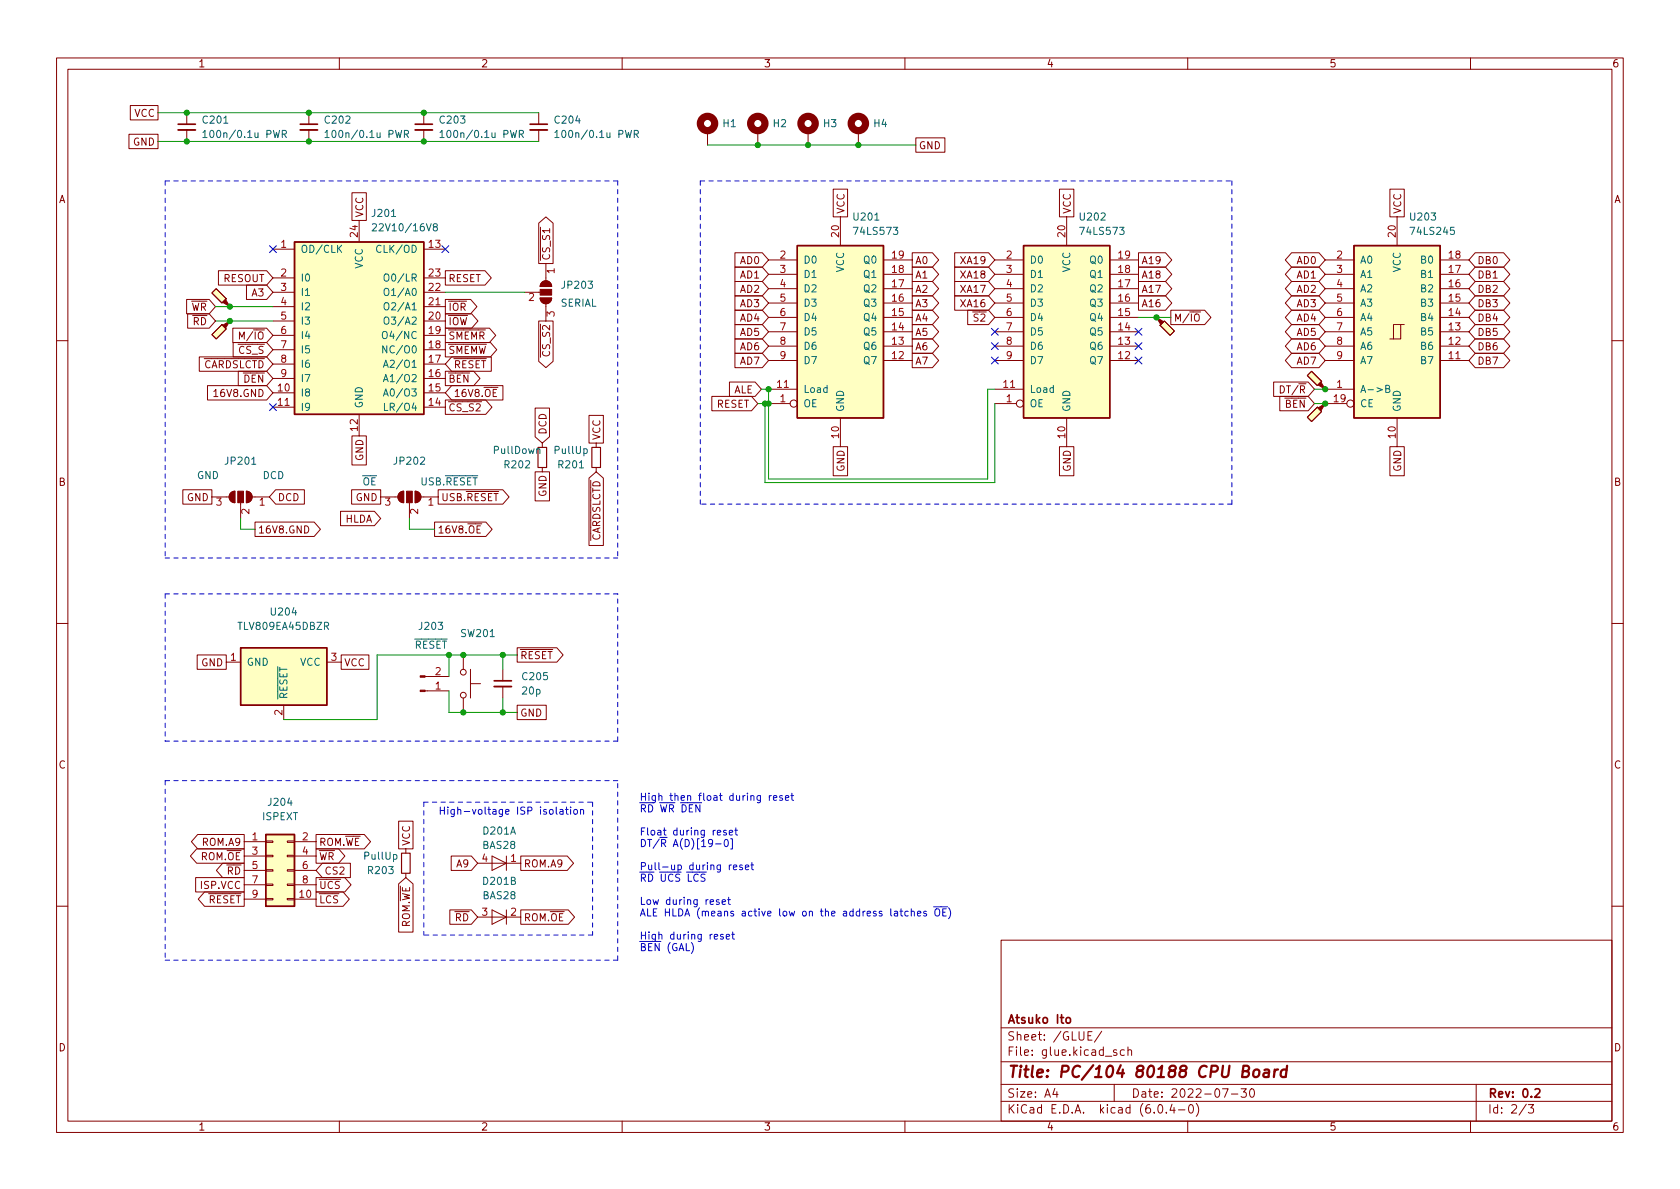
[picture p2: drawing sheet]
<svg xmlns="http://www.w3.org/2000/svg" width="297mm" height="210mm" viewBox="0 0 297 210" stroke-linecap="round" stroke-linejoin="round" font-family="sans-serif">
<g fill="none" stroke="#840000" stroke-width=".18">
<path d="M10 10.2h277v190.1h-277zM12 12.2h273v186.1h-273zM23 18.7h4.9v2.5h-4.9zM33 19.9v2.1M54.6 19.9v2.1M60 10.2v2M74.9 19.9v2.1M95.2 19.9v2.1M110 10.2v2M160 10.2v2M210 10.2v2M260 10.2v2"/>
<path d="M22.8 23.7h5.1v2.6h-5.1zM33 23v2M54.6 23v2M62.2 34.1h2.6v4.9h-2.6zM63.5 39v3.8M74.9 23v2M95.2 39.5l1.3-1.1 1.3 1.1v7.1h-2.6zM95.2 23v2M125.1 23.1v2.5M134 23.1v2.5M142.9 23.1v2.5M147.3 33.4h2.6v4.9h-2.6z"/>
<path d="M148.6 38.3v5.1M151.8 23.1v2.5M161.9 24.4h5.2v2.5h-5.2zM187.3 33.4h2.6v4.9h-2.6zM188.6 38.3v5.1M245.7 33.4h2.6v4.9h-2.6zM247 38.3v5.1M33 53h4l1.1 1.2-1.1 1.3h-4zM33.2 55.5h3.8l1.1 1.3-1.1 1.2h-3.8zM38.2 51l1.8 1.8-.8 .8-1.7-1.8zM38.6 47.9h8.5l1.2 1.2-1.2 1.3h-8.5zM39.2 57.4l.8 .8-1.8 1.7-.7-.7z"/>
<path d="M40.6 54.2h.1M40.6 56.8h.1M41.2 58h5.9l1.2 1.3-1.2 1.3h-5.9zM43.6 50.4h3.5l1.2 1.3-1.2 1.3h-3.5zM48.3 51.7h3.8M48.3 44.1h3.8M48.3 59.3h3.8M48.3 49.1h3.8M48.3 56.8h3.8M48.3 54.2h3.8M74.9 51.7h3.8M74.9 44.1h3.8"/>
<path d="M74.9 59.3h3.8M74.9 49.1h3.8M74.9 56.8h3.8M74.9 54.2h3.8M78.7 55.5h4.7l1.1 1.3-1.1 1.2h-4.7zM78.7 53h4.5l1.1 1.2-1.1 1.3h-4.5zM78.7 58h7.8l1.2 1.3-1.2 1.3h-7.8zM78.7 47.9h7.1l1.1 1.2-1.1 1.3h-7.1zM92.7 51.7h2.8M95.2 56.8h2.6v7.1l-1.3 1.1-1.3-1.1zM95.5 52.7h2a1.02 1.02 0 0 1-1 1 1.02 1.02 0 0 1-1-1zM95.8 50a1.02 1.02 0 0 1 1.1-.3 1.02 1.02 0 0 1 .6 1h-2z"/>
<path d="M96.5 46.6v3.1M96.5 53.7v3.1M129.9 44.7h4.9l1.1 1.3-1.1 1.2h-4.9zM129.9 52.3h4.9l1.1 1.3-1.1 1.3h-4.9zM129.9 57.4h4.9l1.1 1.3-1.1 1.2h-4.9zM129.9 49.8h4.9l1.1 1.2-1.1 1.3h-4.9zM129.9 54.9h4.9l1.1 1.2-1.1 1.3h-4.9zM129.9 59.9h4.9l1.1 1.3-1.1 1.3h-4.9zM129.9 47.2h4.9l1.1 1.3-1.1 1.3h-4.9zM135.9 58.7h5.1M135.9 56.1h5.1M135.9 53.6h5.1"/>
<path d="M135.9 51h5.1M135.9 48.5h5.1M135.9 46h5.1M156.2 58.7h5.1M156.2 56.1h5.1M156.2 53.6h5.1M156.2 51h5.1M156.2 48.5h5.1M156.2 46h5.1M161.3 54.9h3.6l1.1 1.2-1.1 1.3h-3.6zM161.3 47.2h3.6l1.1 1.3-1.1 1.3h-3.6zM161.3 52.3h3.6l1.1 1.3-1.1 1.3h-3.6z"/>
<path d="M161.3 49.8h3.6l1.1 1.2-1.1 1.3h-3.6zM161.3 57.4h3.6l1.1 1.3-1.1 1.2h-3.6zM161.3 44.7h3.6l1.1 1.3-1.1 1.2h-3.6zM161.3 59.9h3.6l1.1 1.3-1.1 1.3h-3.6zM168.8 47.2h6l1.1 1.3-1.1 1.3h-6zM168.8 49.8h6l1.1 1.2-1.1 1.3h-6zM168.8 52.3h6l1.1 1.3-1.1 1.3h-6zM168.8 44.7h6l1.1 1.3-1.1 1.2h-6zM171.1 54.9h3.7l1.1 1.2-1.1 1.3h-3.7zM175.9 58.7h5.1M175.9 56.1h5.1M175.9 53.6h5.1"/>
<path d="M175.9 51h5.1M175.9 48.5h5.1M175.9 46h5.1M196.2 58.7h5.1M196.2 56.1h5.1M196.2 53.6h5.1M196.2 51h5.1M196.2 48.5h5.1M196.2 46h5.1M201.3 52.3h4.8l1.1 1.3-1.1 1.3h-4.8zM201.3 44.7h4.8l1.1 1.3-1.1 1.2h-4.8zM201.3 47.2h4.8l1.1 1.3-1.1 1.3h-4.8z"/>
<path d="M201.3 49.8h4.8l1.1 1.2-1.1 1.3h-4.8zM204.5 56.1h.1M205.9 56.8l1.7 1.7-.7 .8-1.8-1.8zM207 54.9h6l1.1 1.2-1.1 1.3h-6zM228.4 59.9h4.8l1.1 1.3-1.1 1.3h-4.8l-1.1-1.3zM228.4 57.4h4.8l1.1 1.3-1.1 1.2h-4.8l-1.1-1.2zM228.4 49.8h4.8l1.1 1.2-1.1 1.3h-4.8l-1.1-1.3zM228.4 44.7h4.8l1.1 1.3-1.1 1.2h-4.8l-1.1-1.2zM228.4 54.9h4.8l1.1 1.2-1.1 1.3h-4.8l-1.1-1.3zM228.4 52.3h4.8l1.1 1.3-1.1 1.3h-4.8l-1.1-1.3zM228.4 47.2h4.8l1.1 1.3-1.1 1.3h-4.8l-1.1-1.3zM234.3 58.7h5.1"/>
<path d="M234.3 56.1h5.1M234.3 53.6h5.1M234.3 51h5.1M234.3 48.5h5.1M234.3 46h5.1M247.6 57.4h-1.2v2.5M248.3 57.4h-.7v2.5h-1.9M254.6 58.7h5.1M254.6 56.1h5.1M254.6 53.6h5.1M254.6 51h5.1M254.6 48.5h5.1"/>
<path d="M254.6 46h5.1M260.8 54.9h5l1.2 1.2-1.2 1.3h-5l-1.1-1.3zM260.8 52.3h5l1.2 1.3-1.2 1.3h-5l-1.1-1.3zM260.8 47.2h5l1.2 1.3-1.2 1.3h-5l-1.1-1.3zM260.8 49.8h5l1.2 1.2-1.2 1.3h-5l-1.1-1.3zM260.8 57.4h5l1.2 1.3-1.2 1.2h-5l-1.1-1.2zM260.8 44.7h5l1.2 1.3-1.2 1.2h-5l-1.1-1.2zM260.8 59.9h5l1.2 1.3-1.2 1.3h-5l-1.1-1.3zM10 60.2h2M35.2 63.1h11.9l1.2 1.3-1.2 1.3h-11.9zM36.7 68.2h10.4l1.2 1.3-1.2 1.2h-10.4zM37.8 69.2l.4-.3v1.2"/>
<path d="M37.8 70.1h.7M41.2 60.6h5.9l1.2 1.2-1.2 1.3h-5.9zM42.1 65.7h5l1.2 1.2-1.2 1.3h-5zM48.3 69.5h3.8M48.3 72h3.8M48.3 66.9h3.8M48.3 64.4h3.8M48.3 61.8h3.8M62.2 77.1h2.6v5.1h-2.6zM63.5 73.3v3.8M74.9 69.5h3.8M74.9 72h3.8"/>
<path d="M74.9 66.9h3.8M74.9 64.4h3.8M74.9 61.8h3.8M78.7 70.7h7.2l1.1 1.3-1.1 1.3h-7.2zM78.7 65.7h5.1l1.1 1.2-1.1 1.3h-5.1zM78.7 60.6h8l1.1 1.2-1.1 1.3h-8zM79.9 68.2h9v2.5h-9l-1.2-1.2zM79.9 63.1h7v2.6h-7l-1.2-1.3zM94.6 72.2h2.6v5l-1.3 1.2-1.3-1.2zM95.9 78.4v.7M104.1 73.5h2.6v4.9h-2.6zM105.4 78.4v.7"/>
<path d="M125.9 70.1h7l1.1 1.3-1.1 1.2h-7zM129 67.6h4.5l1.1 1.2-1.1 1.3h-4.5zM129.9 62.5h4.9l1.1 1.2-1.1 1.3h-4.9zM135.9 71.4h3.8M135.9 68.8h5.1M135.9 63.7h5.1M135.9 61.2h5.1M147.3 79h2.6v5.1h-2.6zM148.6 73.9v5.1M156.2 63.7h5.1M156.2 61.2h5.1M161.3 62.5h3.6l1.1 1.2-1.1 1.3h-3.6z"/>
<path d="M175.9 71.4h3.8M175.9 68.8h5.1M175.9 63.7h5.1M175.9 61.2h5.1M187.3 79h2.6v5.1h-2.6zM188.6 73.9v5.1M196.2 63.7h5.1M196.2 61.2h5.1M225.2 67.6h6.1l1.1 1.2-1.1 1.3h-6.1zM226.3 70.1h5l1.1 1.3-1.1 1.2h-5zM228.4 62.5h4.8l1.1 1.2-1.1 1.3h-4.8l-1.1-1.3zM231.1 66.4l.8-.7 1.8 1.7-.8 .8z"/>
<path d="M232.9 72l.8 .8-1.8 1.7-.8-.7zM234.3 71.4h.1M234.3 68.8h.1M234.3 71.4h3.8M234.3 68.8h5.1M234.3 63.7h5.1M234.3 61.2h5.1M245.7 79h2.6v5.1h-2.6zM247 73.9v5.1M254.6 63.7h5.1M254.6 61.2h5.1M260.8 62.5h5l1.2 1.2-1.2 1.3h-5l-1.1-1.3z"/>
<path d="M285 60.2h2M32.3 86.6h5.2v2.5h-5.2zM37.5 87.9h3M41.5 86.9a1.02 1.02 0 0 0-1 1 1.02 1.02 0 0 0 1 1M41.5 86.9v2M42.5 88.9v2.8M43.6 86.9v2M43.6 86.9a1.02 1.02 0 0 1 1 1 1.02 1.02 0 0 1-1 1M44.6 87.9h3M45.1 92.3h10.4l1.2 1.3-1.2 1.3h-10.4zM48.7 86.6h5.1v2.5h-5.1l-1.1-1.2zM60.2 90.4h6l1.1 1.3-1.1 1.3h-6z"/>
<path d="M62.2 86.6h5.1v2.5h-5.1zM67.3 87.9h3.1M70.7 87.2l.7-.3v2a1.02 1.02 0 0 1-1-.6 1.02 1.02 0 0 1 .3-1.1zM72.4 88.9v2.8M73.4 86.9a1.02 1.02 0 0 1 1 1 1.02 1.02 0 0 1-1 1zM74.4 87.9h3.1M76.8 92.3h9.1l1.1 1.3-1.1 1.3h-9.1zM77.5 86.6h11.4l1.1 1.3-1.1 1.2h-11.4zM94.6 83.4h2.6v5.2h-2.6zM95.9 82.7v.7M104.1 84.5l1.3-1.1 1.3 1.1v12h-2.6zM105.4 82.7v.7"/>
<path d="M10 110.2h2M34.9 115.8h5.1v2.6h-5.1zM40 117.1h2.5M57.8 117.1h2.5M60.3 115.8h4.9v2.6h-4.9zM75.2 119.6h4.2M81.9 115.8v2.6M83.2 118.4v5M88.9 118.4v2M91.4 114.5h7.1l1.1 1.3-1.1 1.3h-7.1zM285 110.2h2M50.2 124.7v2.5"/>
<path d="M75.2 122.2h4.2M81.9 123.4v2.6M83.2 120.9h1.8M88.9 121.4v2M91.4 124.7h5.2v2.5h-5.2zM34.6 155.2h8.6v2.5h-8.6zM34.8 150.1h8.4v2.5h-8.4l-1.1-1.2zM35 147.6h8.2v2.5h-8.2l-1.2-1.3zM36.2 157.7h7v2.6h-7l-1.1-1.3zM39.4 152.6h3.8v2.6h-3.8l-1.1-1.3zM43.2 148.8h3.8M43.2 159h3.8"/>
<path d="M43.2 151.4h3.8M43.2 153.9h3.8M43.2 156.5h3.8M47 158.9h1.3v.2h-1.3zM47 156.3h1.3v.3h-1.3zM47 153.8h1.3v.2h-1.3zM47 151.3h1.3v.2h-1.3zM47 148.7h1.3v.3h-1.3zM50.8 158.9h1.3v.2h-1.3zM50.8 156.3h1.3v.3h-1.3zM50.8 153.8h1.3v.2h-1.3zM50.8 151.3h1.3v.2h-1.3z"/>
<path d="M50.8 148.7h1.3v.3h-1.3zM52.1 148.8h3.8M52.1 159h3.8M52.1 151.4h3.8M52.1 153.9h3.8M52.1 156.5h3.8M55.9 150.1h4l1.1 1.3-1.1 1.2h-4zM55.9 147.6h8.5l1.1 1.2-1.1 1.3h-8.5zM55.9 157.7h4.8l1.1 1.3-1.1 1.3h-4.8zM55.9 155.2h5.1l1.1 1.3-1.1 1.2h-5.1zM57 152.6h5v2.6h-5l-1.1-1.3zM70.5 156.3l1.3-1.1 1.2 1.1v8.5h-2.5z"/>
<path d="M70.5 145.2h2.5v4.9h-2.5zM71.8 150.1v.8M71.8 154.4v.8M79.8 151.4h3.5l1.2 1.2-1.2 1.3h-3.5zM84.5 152.6h7.6M87 151.4l2.5 1.2-2.5 1.3zM89.5 151.4v2.5M92.1 151.4h8.2l1.1 1.2-1.1 1.3h-8.2zM10 160.2h2M79.5 160.9h3.8l1.2 1.3-1.2 1.2h-3.8zM84.5 162.2h7.6M87 160.9l2.5 1.3-2.5 1.2z"/>
<path d="M89.5 160.9v2.5M92.1 160.9h8.4l1.1 1.3-1.1 1.2h-8.4zM177 166.3h108v32h-108zM285 160.2h2M60 198.3v2M110 198.3v2M160 198.3v2M177 194.8h108M177 191.8h108M177 187.8h108M177 181.8h108M186.5 192.5l-.4 1h1"/>
<path d="M186.9 193v1M192.4 183.1h.5M193.1 182.4h-.7v1.5h.7M194.8 182.4l-1.3 1.9M197 191.8v3M197.4 185.7l-.3-.1-.2 .2v.3l.5 .1v.4h-.5M198.8 185.7l-.4-.1-.3 .3v.4l.1 .3h.6M199.4 185.8l.2-.2 .4 .1 .1 .9M199.4 185.1v1.5M204.9 195.4l.2-.1a.81 .81 0 0 1 .6 .7 .81 .81 0 0 1-.3 .8h-.2a.81 .81 0 0 1-.6-.6 .81 .81 0 0 1 .3-.8zM206.2 196.7v.1M207.2 195.3l-.3 1h.9"/>
<path d="M207.6 195.8v1M208.4 196.3h1.1M210 198.3v2M210.4 195.4l.1-.1a.81 .81 0 0 1 .6 .7 .81 .81 0 0 1-.3 .8h-.2a.81 .81 0 0 1-.5-.6 .81 .81 0 0 1 .3-.8zM211.5 195.1a1.72 1.72 0 0 1 0 2.3M216.1 192.5h1l-.6 1.5M217.7 193.5h1.2M219.4 192.5h1l-.5 .6 .4 .1v.7l-.2 .1h-.5l-.2-.1M221.1 192.7l.2-.2a.81 .81 0 0 1 .6 .7 .81 .81 0 0 1-.3 .8h-.2a.81 .81 0 0 1-.3-1.3zM260 198.3v2M261 191.8v6.5M269.9 195.3l-1.3 1.9"/>
<path d="M270.2 195.3h1l-.6 .6 .5 .1v.7l-.2 .1h-.5l-.2-.1"/>
<circle cx="140.3" cy="71.4" r=".63"/>
<circle cx="180.3" cy="71.4" r=".63"/>
<circle cx="238.8" cy="71.4" r=".63"/>
<circle cx="81.9" cy="118.9" r=".51"/>
<circle cx="81.9" cy="122.9" r=".51"/>
</g>
<path d="M31.5 22h3M53.1 22h3M73.4 22h3.1M93.7 22h3.1M87.4 120.4h3M188.6 180.1l.2-.2 .4 .2 .1 .5-.2 .3h-.3l-.2-.1zM271.4 192.7l.6-.2 .2 .2 .1 .3-1 1h1" fill="none" stroke="#840000" stroke-width=".3"/>
<path d="M219.7 189.4l.9-.1a.46 .46 0 0 0 .3-.4 .46 .46 0 0 0-.4-.4h-.6l-.3 2h.8a.53 .53 0 0 0 .4-.5 .53 .53 0 0 0-.4-.6M221.8 189.3a.52 .52 0 0 1 .5-.2 .52 .52 0 0 1 .4 .4l-.1 .6a.55 .55 0 0 1-.5 .4 .55 .55 0 0 1-.5-.4zM223.6 189.2l.2-.1 .5 .1v1.3M224.4 189.6l-.7 .1a.4 .4 0 0 0-.3 .3 .4 .4 0 0 0 .2 .5l.7-.1M225.4 189.1l-.2 1.4M226 189.1l-.4 .1-.3 .3M227.5 189.2a.66 .66 0 0 0-1 .3l-.1 .6 .2 .3 .2 .1 .5-.1M227.6 188.5l-.3 2" fill="none" stroke="#840000" stroke-width=".4"/>
<path d="M95.1 79.1h1.5v3.6h-1.5zM104.6 79.1h1.6v3.6h-1.6zM71 150.9h1.5v3.5h-1.5z" fill="none" stroke="#840000" stroke-width=".2"/>
<g fill="none" stroke="#006464" stroke-width=".18">
<path d="M35.9 23.4l.3-.3v1.2M35.9 24.3h.7M49.9 23.7h.6l.1-.2v-.3l-.7-.1v1.2M50.2 23.7l.4 .6M57.5 23.4l.3-.3v1.2M57.5 24.3h.7M65.8 39.7l.5-.1 .3 .3-.8 .9h.8M71.5 23.7h.6l.1-.2v-.3l-.7-.1v1.2M71.8 23.7l.4 .6M77.8 23.4l.4-.3v1.2M77.8 24.3h.7M91.8 23.7h.6l.1-.2v-.3l-.7-.1v1.2"/>
<path d="M92.1 23.7l.4 .6M98.1 23.4l.4-.3v1.2M98.1 24.3h.7M112.1 23.7h.6l.2-.2-.1-.3-.7-.1v1.2M112.4 23.7l.5 .6M59.9 43.9l.5 .7M60.4 43.4l-.7 .7M67.4 43.5a.6 .6 0 0 0-.9 .4 .6 .6 0 0 0 .6 .7l.3-.1M67.8 58.7l.1-.1a.43 .43 0 0 1 .6 .4v.5a.42 .42 0 0 1-.5 .4 .42 .42 0 0 1-.4-.4v-.5zM68.1 56.1h.1a.43 .43 0 0 1 .6 .4v.4a.42 .42 0 0 1-.5 .5 .42 .42 0 0 1-.4-.5v-.4zM68.1 53.6l.1-.1a.43 .43 0 0 1 .6 .5v.4a.42 .42 0 0 1-.5 .4 .42 .42 0 0 1-.4-.4v-.4zM68.1 51h.1a.43 .43 0 0 1 .6 .4v.4a.42 .42 0 0 1-.5 .5 .42 .42 0 0 1-.4-.5v-.4z"/>
<path d="M68.1 48.5l.1-.1a.43 .43 0 0 1 .6 .5v.4a.42 .42 0 0 1-.5 .4 .42 .42 0 0 1-.4-.4v-.4zM76.8 40.1l-.2-.2 .1-.2 .1-.1h.4l.1 .2v.2l-.6 .2-.1 .1 .1 .4 .1 .1h.3l.2-.2v-.4l-.2-.1M67.8 70l.4-1.2 .4 1.2M67.8 67.5l.4-1.3 .4 1.3M67.8 65l.4-1.3 .4 1.3M67.9 69.7h.6M67.9 67.1h.6M67.9 64.6h.6M68 71.3v1.3h.6M68.4 61.1v1.3l-.7-1.3v1.3M94.9 79.5l.2-.1h.3l.1 .8M245 68.7h.6l.1-.2-.1-.2-.6-.2v1.3h.5l.2-.1v-.3l-.3-.3"/>
<path d="M35.8 83.4a.59 .59 0 0 0-.7 .6 .59 .59 0 0 0 .7 .6l.1-.5h-.3M49.3 83.4a.64 .64 0 0 1 .7 .6 .64 .64 0 0 1-.7 .6z"/>
</g>
<g fill="#840000" stroke="#840000" stroke-width=".18">
<path d="M74.3 119.5h.9v.3h-.9z"/>
<path d="M74.3 122h.9v.3h-.9z"/>
<path d="M204.5 56.1l1.2 .8-.5 .5z"/>
<path d="M233 72.1l1.3-.7-.7 1.2z"/>
<path d="M233.6 67.6l.7 1.2-1.3-.7z"/>
<path d="M95.8 50a1.02 1.02 0 0 1 1.1-.3 1.02 1.02 0 0 1 .6 1h-2z"/>
<path d="M95.5 51.2h2v1h-2z"/>
<path d="M95.5 52.7h2a1.02 1.02 0 0 1-1 1 1.02 1.02 0 0 1-1-1z"/>
<path d="M39.9 53l.7 1.2-1.2-.7z"/>
<path d="M39.4 57.5l1.2-.7-.7 1.2z"/>
<path d="M43.6 86.9a1.02 1.02 0 0 1 1 1 1.02 1.02 0 0 1-1 1z"/>
<path d="M42 86.9h1.1v2h-1.1z"/>
<path d="M40.8 87.2l.7-.3v2a1.02 1.02 0 0 1-.9-.6 1.02 1.02 0 0 1 .2-1.1z"/>
<path d="M73.4 86.9a1.02 1.02 0 0 1 1 1 1.02 1.02 0 0 1-1 1z"/>
<path d="M71.9 86.9h1v2h-1z"/>
<path d="M70.7 87.2l.7-.3v2a1.02 1.02 0 0 1-1-.6 1.02 1.02 0 0 1 .3-1.1z"/>
</g>
<g fill="none" stroke="#840000" stroke-width="1.3">
<circle cx="125.1" cy="21.8" r="1.27"/>
<circle cx="134" cy="21.8" r="1.27"/>
<circle cx="142.9" cy="21.8" r="1.27"/>
<circle cx="151.8" cy="21.8" r="1.27"/>
</g>
<path d="M31.5 23h3M53.1 23h3M73.4 23h3.1M93.7 23h3.1M87.4 121.4h3" fill="none" stroke="#840000" stroke-width=".33"/>
<g fill="#ffffc2" stroke="#ffffc2" stroke-width=".18">
<path d="M47 147.6h5.1v12.7h-5.1z"/>
<path d="M42.5 114.5h15.3v10.2h-15.3z"/>
<path d="M205.9 56.8l1.7 1.7-.7 .8-1.8-1.8z"/>
<path d="M141 43.4h15.2v30.5h-15.2z"/>
<path d="M239.4 43.4h15.2v30.5h-15.2z"/>
<path d="M232.9 72l.8 .8-1.8 1.7-.8-.7z"/>
<path d="M231.1 66.4l.8-.7 1.8 1.7-.8 .8z"/>
<path d="M181 43.4h15.2v30.5h-15.2z"/>
<path d="M52.1 42.8h22.8v30.5h-22.8z"/>
<path d="M38.2 51l1.8 1.8-.8 .8-1.7-1.8z"/>
<path d="M39.2 57.4l.8 .8-1.8 1.7-.7-.7z"/>
</g>
<path d="M52.1 42.8h22.8v30.5h-22.8zM141 43.4h15.2v30.5h-15.2zM181 43.4h15.2v30.5h-15.2zM239.4 43.4h15.2v30.5h-15.2zM42.5 114.5h15.3v10.2h-15.3zM47 147.6h5.1v12.7h-5.1z" fill="none" stroke="#840000" stroke-width=".25"/>
<g fill="none" stroke="#0000c2" stroke-width=".18">
<path d="M98.4 142.7v1.1l.1 .2M99 143.2h.5l.1 .8M99.6 143.4l-.5 .1-.1 .2 .1 .3 .5-.1M100 143.1h.5M100.2 142.7v1.1l.3 .2M100.9 142.7v.1M100.9 143.1v.9M101.6 143.2l.3-.1 .2 .3v.3l-.2 .3-.3-.1-.2-.2zM102.6 143.3l.2-.2 .3 .1 .1 .8M102.6 143.1v.9M113.4 155.2h.6l.1-.2v-.3l-.7-.1v1.2M113.7 155.2l.4 .6"/>
<path d="M114.7 154.6a.64 .64 0 0 1 .7 .6 .64 .64 0 0 1-.7 .6zM116.9 154.6v1l.3 .2h.2l.2-.2v-1M119 154.7a.6 .6 0 0 0-.9 .4 .6 .6 0 0 0 .6 .7l.3-.1M120.2 154.6h-.5l-.2 .1v.4l.6 .2 .1 .3-.3 .2h-.4M121.7 154.6v1.2h.6M123.4 154.7a.6 .6 0 0 0-.8 .4 .6 .6 0 0 0 .6 .7l.2-.1M124.7 154.6h-.5l-.2 .1v.4l.5 .2 .2 .3-.3 .2h-.5M126.8 147.2l.6-.1v-.2l-.4-.1-.2 .2 .1 .6h.5M127.1 159.1h-.3l-.1 .2v.2l.4 .1v.3h-.4M127.7 159.5l.6-.1-.1-.3h-.3l-.2 .2v.6h.5M128.2 148.6l.1-.2a.68 .68 0 0 1 .5 .7 .68 .68 0 0 1-.5 .6l-.1-.1-.2-.4zM128.4 146.9l-.3-.1-.2 .2 .1 .2 .4 .1v.3h-.5"/>
<path d="M128.6 159.1h.5M128.8 158.7v1.1l.3 .1M129 147.2l.6-.1-.1-.2-.4-.1-.1 .2v.6h.5M129 153v.8M129.2 148.3h.3v1.8h-.3M129.3 153l-.3 .2M129.7 153.4l.6-.1-.1-.3h-.3l-.2 .1v.6h.5M129.9 146.8h.5M130.1 146.4v1.1l.3 .2M131.2 153h-.3l-.1 .1v.2l.4 .1v.3h-.4M131.8 153.4l.6-.1-.1-.3h-.3l-.2 .1 .1 .6h.4M132.8 153h.4"/>
<path d="M132.9 152.5v1.1l.3 .2M136 140.7v.8M136.4 140.7l-.4 .2M136.8 141.1l.6-.1-.1-.3h-.4l-.1 .2v.6h.5M138.3 140.7h-.3l-.2 .2 .1 .1 .4 .2v.3h-.5M138.9 141.1l.6-.1-.1-.3h-.3l-.2 .2v.6h.5M139.8 140.7h.5M140 140.3v1.1l.3 .1M127.9 165.3l-.3-.1-.2 .2v.2l.5 .1v.3h-.5M128.4 165.6l.6-.1v-.2l-.4-.1-.2 .2 .1 .6h.5M129.4 165.2h.5M129.6 164.8v1.1l.3 .2"/>
<path d="M161.1 161.3l.2-.2 .3 .1 .1 .8M161.1 160.7v1.3M162.2 161.6l.6-.2v-.2l-.4-.1-.2 .2 .1 .6h.5M163.8 161.2l-.3-.1-.2 .2 .1 .2 .4 .1v.3h-.5M165.1 160.4h2.4M165.4 160.9l.2-.2a.43 .43 0 0 1 .5 .4v.5a.42 .42 0 0 1-.4 .4 .42 .42 0 0 1-.4-.4zM166.7 161.3h.4M167.3 160.7h-.6v1.3h.6M167.7 160.5a1.46 1.46 0 0 1 0 2"/>
</g>
<g fill="none" stroke="#0000c2" stroke-width=".18" stroke-dasharray=".8 .8">
<path d="M29.2 32h80M29.2 32v66.7M109.2 32v66.7M123.8 32h94M123.8 32v57.1M217.8 32v57.1M109.2 98.7h-80M217.8 89.1h-94M29.2 105h80M29.2 105v26.1M29.2 138v31.8M29.2 138h80"/>
<path d="M29.2 131.1h80M109.2 131.1v-26.1M74.9 141.9h29.9M74.9 141.9v23.4M104.8 141.9v23.4M29.2 169.8h80M104.8 165.3h-29.9M109.2 169.8v-31.8"/>
</g>
<g fill="none" stroke="#009600" stroke-width=".18">
<path d="M27.9 19.9h67.3M27.9 25h67.3M125.1 25.6h36.8M38.1 54.2h10.2M38.1 56.8h10.2M78.7 51.7h14M201.3 56.1h5.7M134 71.4h1.9M134.6 68.8h1.3v15.9h38.7v-15.9h1.3M135.3 71.4v13.9h40.6v-13.9M232.4 71.4h1.9M232.4 68.8h1.9"/>
<path d="M42.5 91.7v1.9h2.6M72.4 91.7v1.9h4.4M79.4 115.8v3.8M88.9 115.8v2.6M91.4 115.8h-24.7v11.4h-16.5M79.4 122.2v3.8h12M88.9 123.4v2.6"/>
</g>
<g fill="none" stroke="#000084" stroke-width=".18">
<path d="M47.7 43.5l1.2 1.2M48.9 43.5l-1.2 1.2M78.1 43.5l1.2 1.2M79.3 43.5l-1.2 1.2M175.3 58.1l1.2 1.2M176.5 58.1l-1.2 1.2M200.7 58.1l1.2 1.2M201.9 58.1l-1.2 1.2M47.7 71.4l1.2 1.2M48.9 71.4l-1.2 1.2M175.3 60.6l1.2 1.2M175.3 63.1l1.2 1.3"/>
<path d="M176.5 60.6l-1.2 1.2M176.5 63.1l-1.2 1.3M200.7 63.1l1.2 1.3M200.7 60.6l1.2 1.2M201.9 63.1l-1.2 1.3M201.9 60.6l-1.2 1.2"/>
</g>
<g fill="#009600" stroke="#009600" stroke-width=".18">
<circle cx="135.3" cy="71.4" r=".46"/>
<circle cx="88.9" cy="115.8" r=".46"/>
<circle cx="135.9" cy="71.4" r=".46"/>
<circle cx="134" cy="25.6" r=".46"/>
<circle cx="142.9" cy="25.6" r=".46"/>
<circle cx="151.8" cy="25.6" r=".46"/>
<circle cx="135.9" cy="68.8" r=".46"/>
<circle cx="40.6" cy="54.2" r=".46"/>
<circle cx="40.6" cy="56.8" r=".46"/>
<circle cx="79.4" cy="115.8" r=".46"/>
<circle cx="81.9" cy="115.8" r=".46"/>
<circle cx="234.3" cy="68.8" r=".46"/>
<circle cx="234.3" cy="71.4" r=".46"/>
<circle cx="54.6" cy="19.9" r=".46"/>
<circle cx="54.6" cy="25" r=".46"/>
<circle cx="33" cy="25" r=".46"/>
<circle cx="33" cy="19.9" r=".46"/>
<circle cx="74.9" cy="25" r=".46"/>
<circle cx="74.9" cy="19.9" r=".46"/>
<circle cx="81.9" cy="126" r=".46"/>
<circle cx="88.9" cy="126" r=".46"/>
<circle cx="204.5" cy="56.1" r=".46"/>
</g>
<text font-size="2.8" fill="#840000" x="178" y="190.6">Title: PC/104 80188 CPU Board</text>
<g font-size="2.1" fill="#840000">
<text x="178" y="184">Sheet: /GLUE/</text>
<text x="178" y="181">Atsuko Ito</text>
<text x="178" y="186.7">File: glue.kicad_sch</text>
<text x="178" y="196.9">KiCad E.D.A. kicad (6.0.4-0)</text>
<text x="178" y="194.1">Size: A4</text>
<text x="200" y="194.1">Date: 2022-07-30</text>
<text x="263" y="194.1">Rev: 0.2</text>
<text x="263" y="196.9">Id: 2/3</text>
</g>
<g font-size="1.8" fill="#840000">
<text x="35" y="11.9">1</text>
<text x="85" y="11.9">2</text>
<text x="135" y="11.9">3</text>
<text x="185" y="11.9">4</text>
<text x="235" y="11.9">5</text>
<text x="285" y="11.9">6</text>
<text x="23.7" y="20.7">VCC</text>
<text x="23.5" y="25.7">GND</text>
<text x="162.4" y="26.4">GND</text>
<text x="10.3" y="35.9">A</text>
<text x="285.3" y="35.9">A</text>
<text x="64.2" y="38.5" transform="rotate(-90 64.2 38.5)">VCC</text>
<text x="149.3" y="37.9" transform="rotate(-90 149.3 37.9)">VCC</text>
<text x="189.3" y="37.9" transform="rotate(-90 189.3 37.9)">VCC</text>
<text x="247.7" y="37.9" transform="rotate(-90 247.7 37.9)">VCC</text>
<text x="97.2" y="46.1" transform="rotate(-90 97.2 46.1)">~{CS_S1}</text>
<text x="130.9" y="46.7">AD0</text>
<text x="161.8" y="46.7">A0</text>
<text x="170" y="46.7">XA19</text>
<text x="201.8" y="46.7">A19</text>
<text x="229.3" y="46.7">AD0</text>
<text x="261.1" y="46.7">DB0</text>
<text x="39.5" y="49.9">RESOUT</text>
<text x="44.6" y="52.4">A3</text>
<text x="79.2" y="49.9">RESET</text>
<text x="130.9" y="51.8">AD2</text>
<text x="130.9" y="49.2">AD1</text>
<text x="161.8" y="49.2">A1</text>
<text x="161.8" y="51.8">A2</text>
<text x="170" y="49.2">XA18</text>
<text x="170" y="51.8">XA17</text>
<text x="201.8" y="49.2">A18</text>
<text x="201.8" y="51.8">A17</text>
<text x="229.3" y="51.8">AD2</text>
<text x="229.3" y="49.2">AD1</text>
<text x="261.1" y="49.2">DB1</text>
<text x="261.1" y="51.8">DB2</text>
<text x="32.3" y="54.9">~{WR}</text>
<text x="32.7" y="57.5">~{RD}</text>
<text x="79.2" y="57.5">~{IOW}</text>
<text x="79.2" y="54.9">~{IOR}</text>
<text x="130.9" y="54.3">AD3</text>
<text x="130.9" y="59.4">AD5</text>
<text x="130.9" y="56.9">AD4</text>
<text x="161.8" y="56.9">A4</text>
<text x="161.8" y="54.3">A3</text>
<text x="161.8" y="59.4">A5</text>
<text x="170" y="54.3">XA16</text>
<text x="170.9" y="56.9">~{S2}</text>
<text x="201.8" y="54.3">A16</text>
<text x="207.5" y="56.9">M/~{IO}</text>
<text x="229.3" y="59.4">AD5</text>
<text x="229.3" y="56.9">AD4</text>
<text x="229.3" y="54.3">AD3</text>
<text x="261.1" y="56.9">DB4</text>
<text x="261.1" y="54.3">DB3</text>
<text x="261.1" y="59.4">DB5</text>
<text x="34.5" y="65.1">~{CARDSLCTD}</text>
<text x="40.8" y="62.6">~{CS_S}</text>
<text x="41.6" y="60">M/~{IO}</text>
<text x="79.2" y="60">~{SMEMR}</text>
<text x="79.2" y="62.6">~{SMEMW}</text>
<text x="80.2" y="65.1">~{RESET}</text>
<text x="97.2" y="64.2" transform="rotate(-90 97.2 64.2)">~{CS_S2}</text>
<text x="130.9" y="64.5">AD7</text>
<text x="130.9" y="61.9">AD6</text>
<text x="161.8" y="61.9">A6</text>
<text x="161.8" y="64.5">A7</text>
<text x="229.3" y="61.9">AD6</text>
<text x="229.3" y="64.5">AD7</text>
<text x="261.1" y="61.9">DB6</text>
<text x="261.1" y="64.5">DB7</text>
<text x="38.3" y="70.2">16V8.GND</text>
<text x="41.7" y="67.6">~{DEN}</text>
<text x="79.2" y="67.6">~{BEN}</text>
<text x="80.2" y="70.2">16V8.~{OE}</text>
<text x="129.7" y="69.6">ALE</text>
<text x="225.5" y="69.6">DT/~{R}</text>
<text x="79.2" y="72.7">~{CS_S2}</text>
<text x="96.6" y="76.9" transform="rotate(-90 96.6 76.9)">DCD</text>
<text x="106.1" y="77.9" transform="rotate(-90 106.1 77.9)">VCC</text>
<text x="126.7" y="72.1">RESET</text>
<text x="225.9" y="72.1">~{BEN}</text>
<text x="64.2" y="81.5" transform="rotate(-90 64.2 81.5)">GND</text>
<text x="149.3" y="83.4" transform="rotate(-90 149.3 83.4)">GND</text>
<text x="189.3" y="83.4" transform="rotate(-90 189.3 83.4)">GND</text>
<text x="247.7" y="83.4" transform="rotate(-90 247.7 83.4)">GND</text>
<text x="10.3" y="85.9">B</text>
<text x="33.1" y="88.6">GND</text>
<text x="49.1" y="88.6">DCD</text>
<text x="62.9" y="88.6">GND</text>
<text x="77.9" y="88.6">USB.~{RESET}</text>
<text x="96.6" y="87.8" transform="rotate(-90 96.6 87.8)">GND</text>
<text x="285.3" y="85.9">B</text>
<text x="45.6" y="94.3">16V8.GND</text>
<text x="61" y="92.4">HLDA</text>
<text x="77.3" y="94.3">16V8.~{OE}</text>
<text x="106.1" y="97.2" transform="rotate(-90 106.1 97.2)">~{CARDSLCTD}</text>
<text x="35.6" y="117.8">GND</text>
<text x="60.8" y="117.8">VCC</text>
<text x="91.9" y="116.5">~{RESET}</text>
<text x="91.9" y="126.7">GND</text>
<text x="10.3" y="135.9">C</text>
<text x="285.3" y="135.9">C</text>
<text x="35.8" y="149.6">ROM.A9</text>
<text x="56.4" y="149.6">ROM.~{WE}</text>
<text x="72.5" y="149.6" transform="rotate(-90 72.5 149.6)">VCC</text>
<text x="34.2" y="152.1">ROM.~{OE}</text>
<text x="38.8" y="154.6">~{RD}</text>
<text x="56.4" y="152.1">~{WR}</text>
<text x="57.3" y="154.6">CS2</text>
<text x="80.8" y="153.4">A9</text>
<text x="92.6" y="153.4">ROM.A9</text>
<text x="35.4" y="159.7">~{RESET}</text>
<text x="35.6" y="157.2">ISP.VCC</text>
<text x="56.4" y="159.7">~{LCS}</text>
<text x="56.4" y="157.2">~{UCS}</text>
<text x="72.5" y="165.5" transform="rotate(-90 72.5 165.5)">ROM.~{WE}</text>
<text x="79.1" y="162.9">~{RD}</text>
<text x="92.6" y="162.9">ROM.~{OE}</text>
<text x="10.3" y="185.9">D</text>
<text x="285.3" y="185.9">D</text>
<text x="35" y="199.9">1</text>
<text x="85" y="199.9">2</text>
<text x="135" y="199.9">3</text>
<text x="185" y="199.9">4</text>
<text x="235" y="199.9">5</text>
<text x="285" y="199.9">6</text>
</g>
<g font-size="1.8" fill="#006464">
<text x="36" y="21.8">C201</text>
<text x="57.6" y="21.8">C202</text>
<text x="77.9" y="21.8">C203</text>
<text x="98.2" y="21.8">C204</text>
<text x="127.9" y="22.5">H1</text>
<text x="136.7" y="22.5">H2</text>
<text x="145.6" y="22.5">H3</text>
<text x="154.5" y="22.5">H4</text>
<text x="36.9" y="24.4">100n/0.1u PWR</text>
<text x="58.5" y="24.4">100n/0.1u PWR</text>
<text x="78.8" y="24.4">100n/0.1u PWR</text>
<text x="99.1" y="24.4">100n/0.1u PWR</text>
<text x="65.9" y="38.3">J201</text>
<text x="66.7" y="40.9">22V10/16V8</text>
<text x="151.1" y="39">U201</text>
<text x="151.2" y="41.5">74LS573</text>
<text x="191.1" y="39">U202</text>
<text x="191.2" y="41.5">74LS573</text>
<text x="249.5" y="39">U203</text>
<text x="249.7" y="41.5">74LS245</text>
<text x="53.1" y="44.7">OD/CLK</text>
<text x="64.1" y="47.5" transform="rotate(-90 64.1 47.5)">VCC</text>
<text x="67.1" y="44.7">CLK/OD</text>
<text x="142" y="46.6">D0</text>
<text x="152.8" y="46.6">Q0</text>
<text x="182" y="46.6">D0</text>
<text x="192.8" y="46.6">Q0</text>
<text x="240.4" y="46.6">A0</text>
<text x="251.4" y="46.6">B0</text>
<text x="53.1" y="49.8">I0</text>
<text x="53.1" y="52.3">I1</text>
<text x="68.7" y="49.8">O0/LR</text>
<text x="68.8" y="52.3">O1/A0</text>
<text x="99.5" y="51">JP203</text>
<text x="142" y="49.1">D1</text>
<text x="142" y="51.7">D2</text>
<text x="149.2" y="48.2" transform="rotate(-90 149.2 48.2)">VCC</text>
<text x="152.8" y="51.7">Q2</text>
<text x="152.8" y="49.1">Q1</text>
<text x="182" y="49.1">D1</text>
<text x="182" y="51.7">D2</text>
<text x="189.2" y="48.2" transform="rotate(-90 189.2 48.2)">VCC</text>
<text x="192.8" y="51.7">Q2</text>
<text x="192.8" y="49.1">Q1</text>
<text x="240.4" y="49.1">A1</text>
<text x="240.4" y="51.7">A2</text>
<text x="247.6" y="48.2" transform="rotate(-90 247.6 48.2)">VCC</text>
<text x="251.4" y="51.7">B2</text>
<text x="251.4" y="49.1">B1</text>
<text x="53.1" y="54.9">I2</text>
<text x="53.1" y="57.4">I3</text>
<text x="53.1" y="59.9">I4</text>
<text x="68.5" y="59.9">O4/NC</text>
<text x="68.8" y="57.4">O3/A2</text>
<text x="68.8" y="54.9">O2/A1</text>
<text x="99.1" y="54.2">SERIAL</text>
<text x="142" y="54.2">D3</text>
<text x="142" y="56.8">D4</text>
<text x="142" y="59.3">D5</text>
<text x="152.8" y="59.3">Q5</text>
<text x="152.8" y="56.8">Q4</text>
<text x="152.8" y="54.2">Q3</text>
<text x="182" y="54.2">D3</text>
<text x="182" y="56.8">D4</text>
<text x="182" y="59.3">D5</text>
<text x="192.8" y="59.3">Q5</text>
<text x="192.8" y="56.8">Q4</text>
<text x="192.8" y="54.2">Q3</text>
<text x="240.4" y="54.2">A3</text>
<text x="240.4" y="56.8">A4</text>
<text x="240.4" y="59.3">A5</text>
<text x="251.4" y="59.3">B5</text>
<text x="251.4" y="56.8">B4</text>
<text x="251.4" y="54.2">B3</text>
<text x="53.1" y="62.5">I5</text>
<text x="53.1" y="65">I6</text>
<text x="68.5" y="62.5">NC/O0</text>
<text x="68.8" y="65">A2/O1</text>
<text x="142" y="61.8">D6</text>
<text x="142" y="64.4">D7</text>
<text x="152.8" y="64.4">Q7</text>
<text x="152.8" y="61.8">Q6</text>
<text x="182" y="61.8">D6</text>
<text x="182" y="64.4">D7</text>
<text x="192.8" y="64.4">Q7</text>
<text x="192.8" y="61.8">Q6</text>
<text x="240.4" y="61.8">A6</text>
<text x="240.4" y="64.4">A7</text>
<text x="251.4" y="64.4">B7</text>
<text x="251.4" y="61.8">B6</text>
<text x="53.1" y="70.1">I8</text>
<text x="53.1" y="67.6">I7</text>
<text x="68.8" y="70.1">A0/O3</text>
<text x="68.8" y="67.6">A1/O2</text>
<text x="142" y="69.5">Load</text>
<text x="182" y="69.5">Load</text>
<text x="240.4" y="69.5">A-&gt;B</text>
<text x="53.1" y="72.6">I9</text>
<text x="64.1" y="72.3" transform="rotate(-90 64.1 72.3)">GND</text>
<text x="68.7" y="72.6">LR/O4</text>
<text x="142" y="72">OE</text>
<text x="149.2" y="72.9" transform="rotate(-90 149.2 72.9)">GND</text>
<text x="182" y="72">OE</text>
<text x="189.2" y="72.9" transform="rotate(-90 189.2 72.9)">GND</text>
<text x="240.4" y="72">CE</text>
<text x="247.6" y="72.9" transform="rotate(-90 247.6 72.9)">GND</text>
<text x="40" y="82.2">JP201</text>
<text x="69.8" y="82.2">JP202</text>
<text x="87.4" y="80.3">PullDown</text>
<text x="89.3" y="82.8">R202</text>
<text x="98.2" y="80.3">PullUp</text>
<text x="98.9" y="82.8">R201</text>
<text x="36.7" y="84.7">GND</text>
<text x="44.6" y="84.7">DCD</text>
<text x="64.6" y="85.8">~{OE}</text>
<text x="73.3" y="85.8">USB.~{RESET}</text>
<text x="42.3" y="111.4">TLV809EA45DBZR</text>
<text x="48" y="108.8">U204</text>
<text x="74.2" y="111.4">J203</text>
<text x="81.6" y="112.6">SW201</text>
<text x="43.6" y="117.7">GND</text>
<text x="53" y="117.7">VCC</text>
<text x="72.6" y="114.7">~{RESET}</text>
<text x="50.8" y="123.7" transform="rotate(-90 50.8 123.7)">~{RESET}</text>
<text x="92.4" y="122.8">20p</text>
<text x="92.5" y="120.3">C205</text>
<text x="47.6" y="142.5">J204</text>
<text x="46.4" y="145">ISPEXT</text>
<text x="85.5" y="147.6">D201A</text>
<text x="64.5" y="152">PullUp</text>
<text x="65.2" y="154.6">R203</text>
<text x="85.4" y="150.1">BAS28</text>
<text x="85.5" y="159">BAS28</text>
<text x="85.6" y="156.5">D201B</text>
</g>
<g font-size="1.8" fill="#a90000">
<text x="63.2" y="41.9" transform="rotate(-90 63.2 41.9)">24</text>
<text x="148.3" y="41.9" transform="rotate(-90 148.3 41.9)">20</text>
<text x="188.3" y="41.9" transform="rotate(-90 188.3 41.9)">20</text>
<text x="246.8" y="41.9" transform="rotate(-90 246.8 41.9)">20</text>
<text x="49.7" y="43.8">1</text>
<text x="75.9" y="43.8">13</text>
<text x="137.9" y="45.7">2</text>
<text x="157.8" y="45.7">19</text>
<text x="177.9" y="45.7">2</text>
<text x="197.8" y="45.7">19</text>
<text x="236.4" y="45.7">2</text>
<text x="256.2" y="45.7">18</text>
<text x="49.7" y="48.9">2</text>
<text x="49.7" y="51.4">3</text>
<text x="49.7" y="54">4</text>
<text x="75.9" y="54">21</text>
<text x="75.9" y="51.4">22</text>
<text x="75.9" y="48.9">23</text>
<text x="93.5" y="53.2">2</text>
<text x="98" y="48.4" transform="rotate(-90 98 48.4)">1</text>
<text x="137.9" y="48.3">3</text>
<text x="137.9" y="50.8">4</text>
<text x="137.9" y="53.3">5</text>
<text x="157.8" y="53.3">16</text>
<text x="157.8" y="50.8">17</text>
<text x="157.8" y="48.3">18</text>
<text x="177.9" y="48.3">3</text>
<text x="177.9" y="50.8">4</text>
<text x="177.9" y="53.3">5</text>
<text x="197.8" y="53.3">16</text>
<text x="197.8" y="50.8">17</text>
<text x="197.8" y="48.3">18</text>
<text x="236.4" y="48.3">3</text>
<text x="236.4" y="50.8">4</text>
<text x="236.4" y="53.3">5</text>
<text x="256.2" y="53.3">15</text>
<text x="256.2" y="50.8">16</text>
<text x="256.2" y="48.3">17</text>
<text x="49.7" y="56.5">5</text>
<text x="49.7" y="59">6</text>
<text x="75.9" y="59">19</text>
<text x="75.9" y="56.5">20</text>
<text x="98" y="56" transform="rotate(-90 98 56)">3</text>
<text x="137.9" y="55.9">6</text>
<text x="137.9" y="58.4">7</text>
<text x="157.8" y="58.4">14</text>
<text x="157.8" y="55.9">15</text>
<text x="177.9" y="55.9">6</text>
<text x="177.9" y="58.4">7</text>
<text x="197.8" y="58.4">14</text>
<text x="197.8" y="55.9">15</text>
<text x="236.4" y="55.9">6</text>
<text x="236.4" y="58.4">7</text>
<text x="256.2" y="58.4">13</text>
<text x="256.2" y="55.9">14</text>
<text x="49.7" y="61.6">7</text>
<text x="49.7" y="64.1">8</text>
<text x="75.9" y="64.1">17</text>
<text x="75.9" y="61.6">18</text>
<text x="137.9" y="61">8</text>
<text x="137.9" y="63.5">9</text>
<text x="157.8" y="63.5">12</text>
<text x="157.8" y="61">13</text>
<text x="177.9" y="61">8</text>
<text x="177.9" y="63.5">9</text>
<text x="197.8" y="63.5">12</text>
<text x="197.8" y="61">13</text>
<text x="236.4" y="61">8</text>
<text x="236.4" y="63.5">9</text>
<text x="256.2" y="63.5">11</text>
<text x="256.2" y="61">12</text>
<text x="49.2" y="69.2">10</text>
<text x="49.2" y="71.7">11</text>
<text x="49.7" y="66.7">9</text>
<text x="75.9" y="71.7">14</text>
<text x="75.9" y="69.2">15</text>
<text x="75.9" y="66.7">16</text>
<text x="137.4" y="68.6">11</text>
<text x="137.9" y="71.1">1</text>
<text x="177.5" y="68.6">11</text>
<text x="177.9" y="71.1">1</text>
<text x="235.9" y="71.1">19</text>
<text x="236.4" y="68.6">1</text>
<text x="63.2" y="76.2" transform="rotate(-90 63.2 76.2)">12</text>
<text x="148.3" y="77.4" transform="rotate(-90 148.3 77.4)">10</text>
<text x="188.3" y="77.4" transform="rotate(-90 188.3 77.4)">10</text>
<text x="246.8" y="77.4" transform="rotate(-90 246.8 77.4)">10</text>
<text x="38.2" y="89.4">3</text>
<text x="45.9" y="89.4">1</text>
<text x="68.1" y="89.4">3</text>
<text x="75.7" y="89.4">1</text>
<text x="44.1" y="90.9" transform="rotate(-90 44.1 90.9)">2</text>
<text x="73.9" y="90.9" transform="rotate(-90 73.9 90.9)">2</text>
<text x="40.8" y="116.8">1</text>
<text x="58.6" y="116.8">3</text>
<text x="77" y="119.4">2</text>
<text x="77" y="121.9">1</text>
<text x="49.9" y="126.5" transform="rotate(-90 49.9 126.5)">2</text>
<text x="44.6" y="148.6">1</text>
<text x="53.5" y="148.6">2</text>
<text x="44.6" y="151.1">3</text>
<text x="44.6" y="153.7">5</text>
<text x="53.5" y="151.1">4</text>
<text x="53.5" y="153.7">6</text>
<text x="85.2" y="152.4">4</text>
<text x="90.3" y="152.4">1</text>
<text x="44.6" y="156.2">7</text>
<text x="44.6" y="158.7">9</text>
<text x="53" y="158.7">10</text>
<text x="53.5" y="156.2">8</text>
<text x="85.2" y="161.9">3</text>
<text x="90.3" y="161.9">2</text>
</g>
<g font-size="1.8" fill="#0000c2">
<text x="113" y="141.6">High then float during reset</text>
<text x="113" y="143.6">~{RD} ~{WR} ~{DEN}</text>
<text x="77.5" y="144">High-voltage ISP isolation</text>
<text x="113" y="147.7">Float during reset</text>
<text x="113" y="149.8">DT/~{R} A(D)[19-0]</text>
<text x="113" y="153.9">Pull-up during reset</text>
<text x="113" y="160">Low during reset</text>
<text x="113" y="162">ALE HLDA (means active low on the address latches ~{OE})</text>
<text x="113" y="166.1">High during reset</text>
<text x="113" y="168.2">~{BEN} (GAL)</text>
</g>
</svg>
